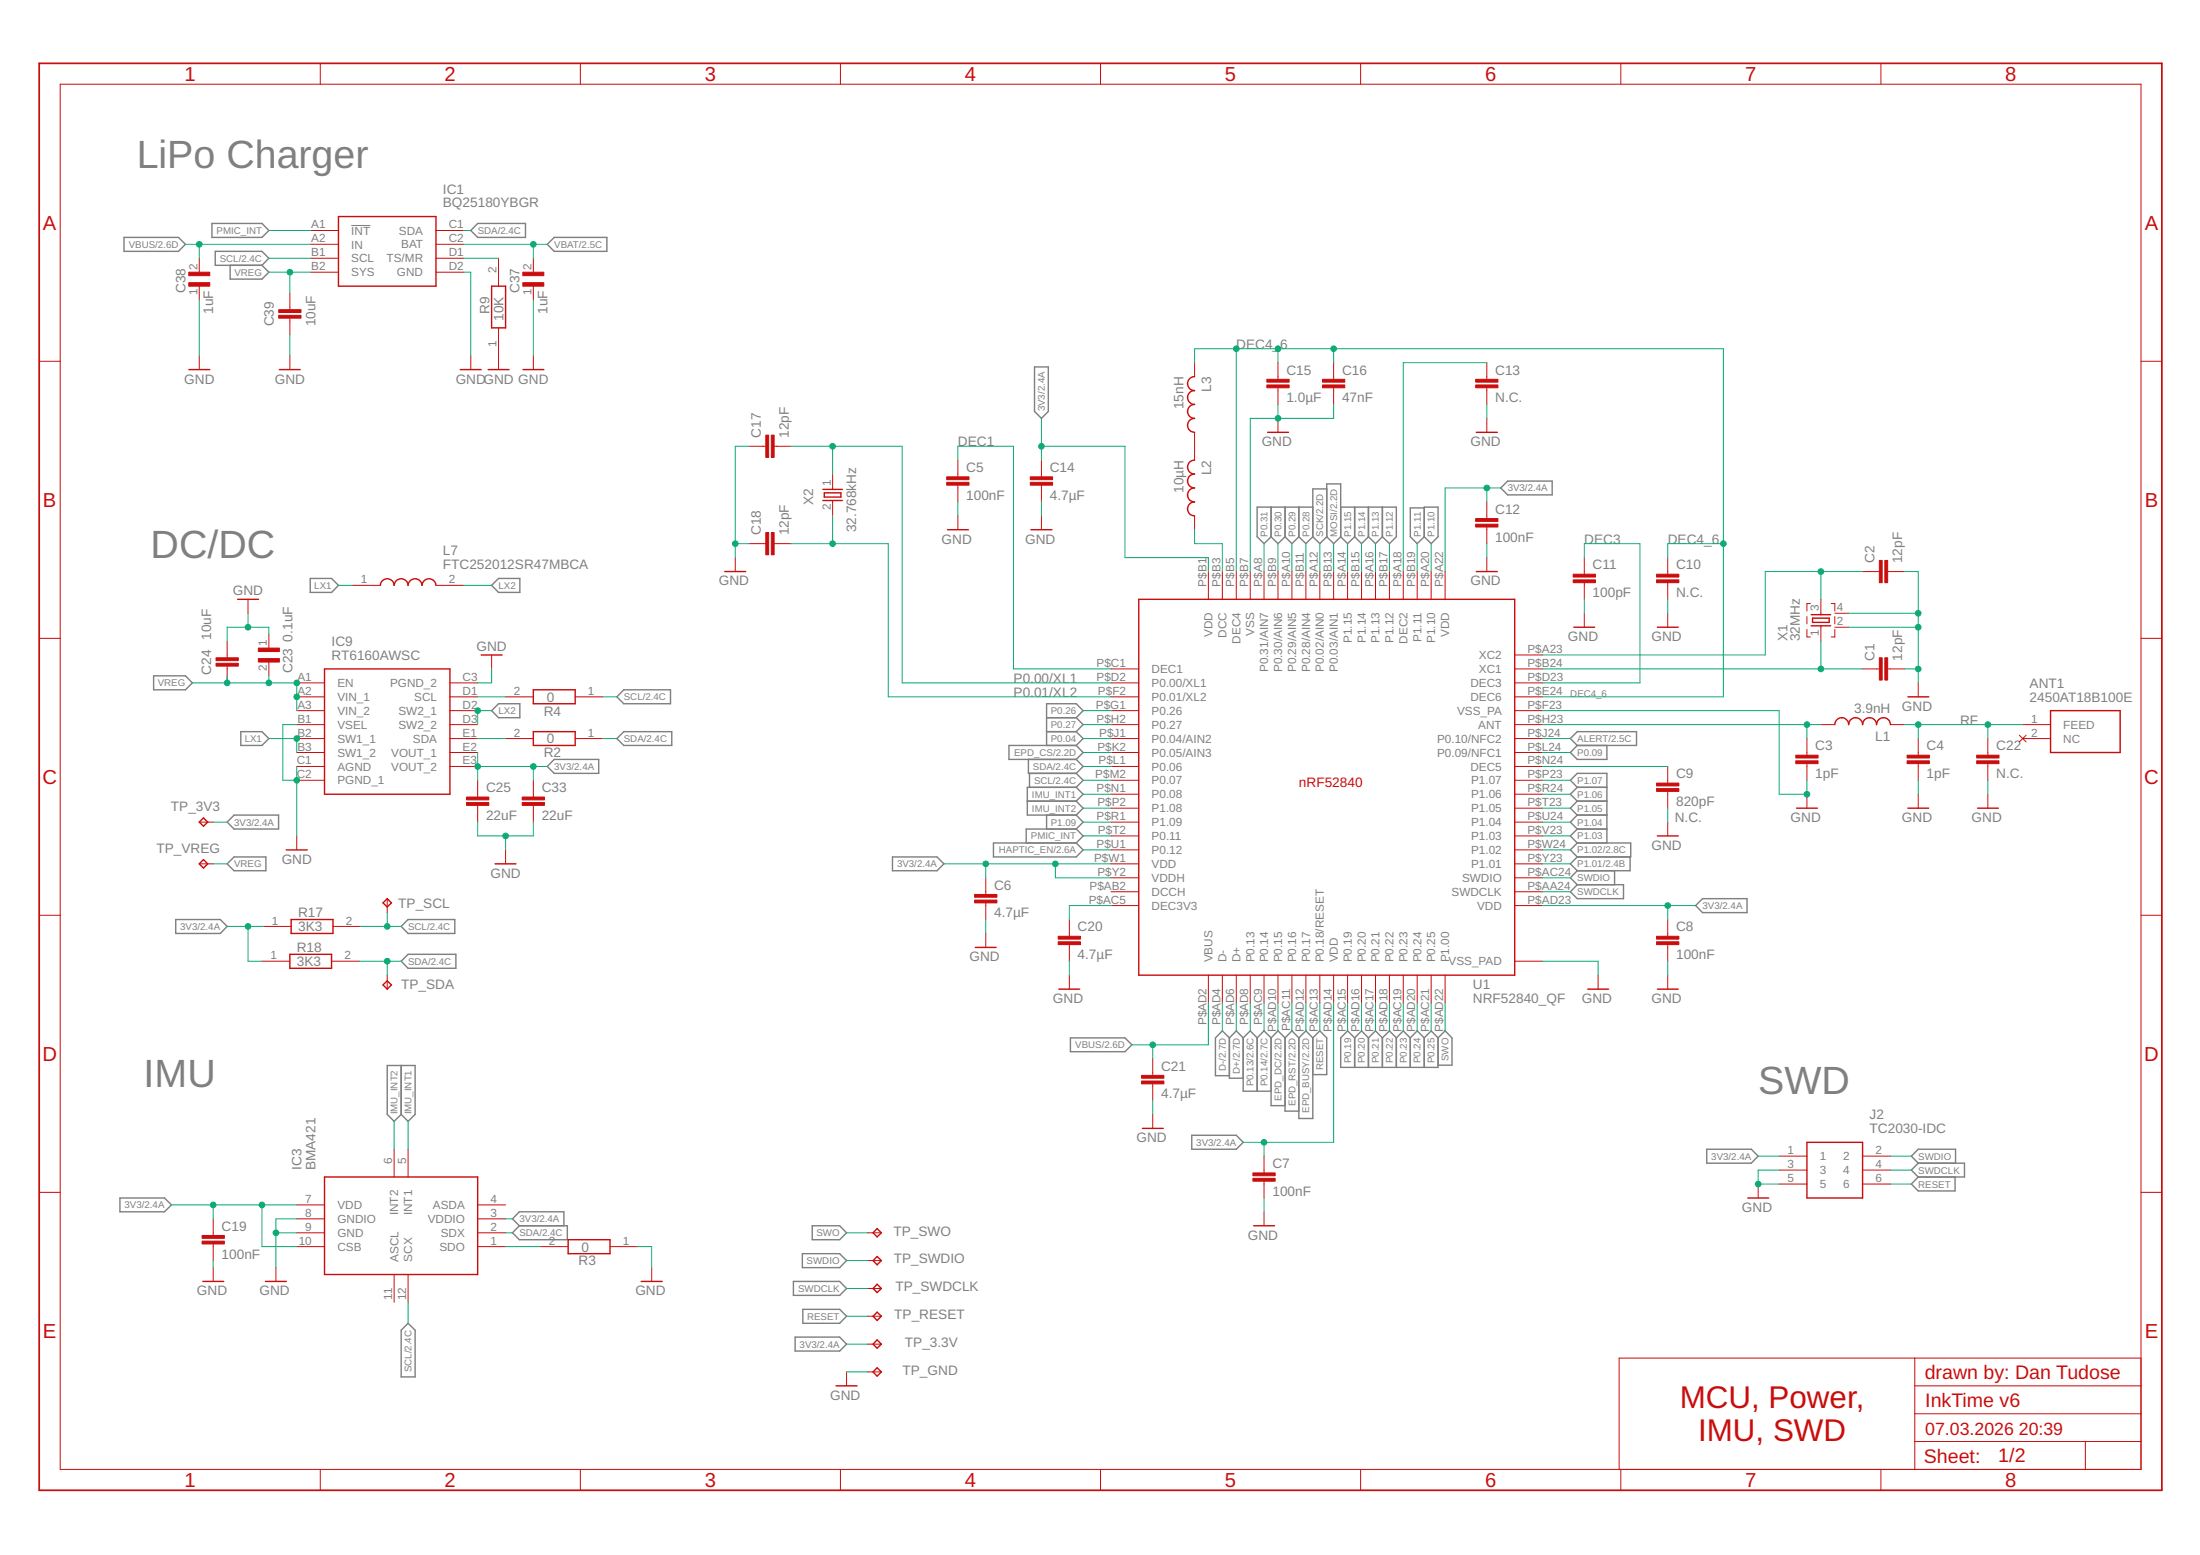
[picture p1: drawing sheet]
<svg xmlns="http://www.w3.org/2000/svg" width="297mm" height="210mm" viewBox="0 0 297 210" stroke-linecap="round" stroke-linejoin="round" font-family="sans-serif">
<path d="M47.4 30.4h2.6" fill="none" stroke="#808080" stroke-width=".14"/>
<g fill="none" stroke="#808080" stroke-width=".19">
<path d="M16.7 32h7.4l.9 1-.9 .9h-7.4zM28.6 30.2h6.8l.9 .9-.9 .9h-6.8zM29.1 33.9h6.3l.9 1-.9 .9h-6.3zM31.1 35.8v1.9h4.3l.9-1-.9-.9M64.5 30.2h6.5v1.8h-6.5l-.9-.9zM73.9 33l.9-1h7.1v1.9h-7.1zM139.7 49.5h1.8v6l-.9 1-.9-1zM41.9 78.1h2.9l.9 .9-.9 1h-2.9zM66.4 79l.9-.9h2.9v1.9h-2.9zM171.6 68.5v4M171.6 72.5l1 .9 .9-.9M173.5 68.5v4"/>
<path d="M173.5 72.5l.9 .9 1-.9M175.4 68.5v4M175.4 72.5l.9 .9 .9-.9M177.2 68.5h-7.5v4l1 .9 .9-.9M177.2 72.5l1 .9 .9-.9M179.1 66h-1.9v6.5M179.1 72.5v-7.2h1.9v7.2M179.1 72.5l1 .9 .9-.9M181 68.5h7.5v4l-.9 .9-1-.9M181 72.5l.9 .9 1-.9M182.9 68.5v4M182.9 72.5l.9 .9 1-.9"/>
<path d="M184.8 68.5v4M184.8 72.5l.9 .9 .9-.9M186.6 68.5v4M192.3 68.5h1.9v4l-1 .9-.9-.9zM192.3 68.6h-1.9v3.9l.9 .9 1-.9M202.6 65.9l1-1h6v1.9h-6zM20.7 91.2h4.3l1 1-1 .9h-4.3zM32.5 98.8h2.9l.9 .9-.9 .9h-2.9zM66.4 95.9l.9-.9h2.9v1.9h-2.9zM83.3 99.7l.9-.9h6.5v1.8h-6.5zM84.2 93.1h6.3v1.9h-6.3l-.9-.9zM141.3 96.9h4"/>
<path d="M141.3 98.8h4M145.3 96.9l.9-1-.9-.9h-4v5.6M145.3 96.9l.9 .9-.9 1M145.3 98.8l.9 .9-.9 .9M212 99.7l1-.9h8v1.8h-8zM30.7 116.6l.9-.9h4.3v1.8h-4.3zM31.6 110h6v1.9h-6l-.9-.9zM74.8 102.5h6v1.9h-6l-.9-.9zM120.5 115.7h6l.9 .9-.9 .9h-6zM134.1 113.8h11.2l.9 .9-.9 1h-11.2zM138.7 108.1h6.6M138.9 102.5v1.9h6.4"/>
<path d="M139 104.4v1.9M141.3 110v1.9M145.3 111.9h-6.7v1.9M145.3 106.3h-6.6v3.7h6.6M145.3 100.6h-9.1v1.9h9.1M145.3 100.6l.9 1-.9 .9M145.3 102.5l.9 1-.9 .9M145.3 110l.9 1-.9 .9M145.3 104.4l.9 .9-.9 1M145.3 111.9l.9 .9-.9 1M145.3 106.3l.9 .9-.9 .9M145.3 108.1l.9 1-.9 .9"/>
<path d="M213 119.4h6.2v1.9h-6.2l-1-.9zM213 117.5l-1 1 1 .9M213 115.7l-1 .9 1 .9M213 113.8h7.2v1.9h-7.2M213 113.8l-1 .9 1 1M213 111.9l-1 .9 1 1M213 111.9h4M213 100.6l-1 1 1 .9h4v-1.9M213 106.3l-1-1 1-.9h4v9.4M213 110l-1 1 1 .9M213 110h4M213 108.1l-1 1 1 .9"/>
<path d="M213 108.1h4M213 106.3l-1 .9 1 .9M213 106.3h4M218 117.5v1.9M220.1 115.7v1.8h-7.1M23.7 124.1h6l1 1-1 .9h-6zM54.2 125.1l.9-1h6.3v1.9h-6.3zM54.2 129.8l.9-1h6.5v1.9h-6.5zM229.9 121.3h6v1.9h-6l-1-1zM52.3 143.8h3.7v6.6l-.9 1-.9-1-1 1-.9-1zM54.2 143.8v6.6M144.5 140.1h7.4l.9 .9-.9 1h-7.4z"/>
<path d="M160.9 153.2h6l1 1-1 .9h-6zM166 140.1l.9-1 1 1M166 140.1v5.4h1.9M166 140.1l-1-1-.9 1v5.1h1.9M167.9 140.1v7.2h3.7M167.9 140.1l.9-1 .9 1M169.7 140.1v7.2M169.7 140.1l1-1 .9 1M171.6 140.1v9.1h1.9M171.6 140.1l1-1 .9 1M173.5 140.1v9.9h1.9M173.5 140.1l.9-1 1 1"/>
<path d="M175.4 140.1v10.9h1.8v-10.9M175.4 140.1l.9-1 .9 1M177.2 140.1l1-1 .9 1v5h-1.9M182.9 140.1l-1-1-.9 1v4h13.2v-4M182.9 140.1v4M182.9 140.1l.9-1 1 1M184.8 140.1l.9-1 .9 1M184.8 140.1v4M186.6 140.1l1-1 .9 1M186.6 140.1v4M188.5 140.1v4M188.5 140.1l1-1 .9 1"/>
<path d="M190.4 140.1v4M190.4 140.1l.9-1 1 1M192.3 140.1v4M192.3 140.1l.9-1 1 1M194.2 140.1l.9-1 .9 1v3.7h-1.8M230.4 155.1h6.1l.9 1-.9 .9h-6.1zM259 157l-.9 .9 .9 1M259 157h6.2v1.9h-6.2M259 157l-.9-.9 .9-1h5v1.9M259 158.9l-.9 .9 .9 1h5v-1.9M16.2 161.7h6l1 .9-1 1h-6zM55.1 178.6l.9 1v6.3h-1.8v-6.3z"/>
<path d="M70.1 165.5h6.5v1.8h-6.5l-.9-.9zM70.1 165.5l-.9-1 .9-.9h6v1.9M107.1 173h6.3l.9 .9-.9 1h-6.3zM108.3 169.2h5.1l.9 1-.9 .9h-5.1zM108.4 176.7h5l.9 1-.9 .9h-5zM109.7 165.5h3.7l.9 .9-.9 .9h-3.7zM107.4 180.5h6l.9 .9-.9 1h-6z"/>
</g>
<g fill="none" stroke="#c90d0c" stroke-width=".19">
<path d="M45.7 29.2h13.2v9.4h-13.2zM66.4 38.6h1.9v5.7h-1.9zM25.5 49.9h2.8M37.7 49.9h2.8M62.1 49.9h2.9M65.9 49.9h2.8M70.6 49.9h2.8M161.3 50.8a.94 .94 0 0 0-1 1 .94 .94 0 0 0 1 .9 .93 .93 0 0 0-1 1 .93 .93 0 0 0 1 .9 .94 .94 0 0 0-1 .9 .94 .94 0 0 0 1 1 .94 .94 0 0 0-1 .9 .94 .94 0 0 0 1 1M171.2 58.4h2.8M199.3 58.4h2.9M51.4 79a.93 .93 0 0 1 .9-.9 .93 .93 0 0 1 .9 .9 .94 .94 0 0 1 1-.9 .94 .94 0 0 1 .9 .9 .94 .94 0 0 1 .9-.9 .94 .94 0 0 1 1 .9 .94 .94 0 0 1 .9-.9 .94 .94 0 0 1 1 .9M97.9 77.2h2.8"/>
<path d="M111.1 67.6h2.6M111.1 66.1h2.6M111.3 66.5h2.2v.6h-2.2zM127.9 71.5h2.8M139.2 71.5h2.8M161.3 62.1a.94 .94 0 0 0-1 .9 .94 .94 0 0 0 1 1 .94 .94 0 0 0-1 .9 .94 .94 0 0 0 1 1 .94 .94 0 0 0-1 .9 .94 .94 0 0 0 1 1 .94 .94 0 0 0-1 .9 .94 .94 0 0 0 1 .9M199.3 77.2h2.9M32.1 80.9h2.8M43.8 90.3h16.9v16.9h-16.9zM65 88.4h2.8M72 98.8h5.7v1.8h-5.7zM72 93.1h5.7v1.9h-5.7z"/>
<path d="M153.8 80.9h50.7v50.7h-50.7zM212.5 84.7h2.8M223.8 84.7h2.8M244.5 83h2.7M244.5 84.5h2.7M244.7 83.4h2.3v.6h-2.3zM247.7 97.8a.93 .93 0 0 1 1-.9 .93 .93 0 0 1 .9 .9 .94 .94 0 0 1 .9-.9 .94 .94 0 0 1 1 .9 .94 .94 0 0 1 .9-.9 .94 .94 0 0 1 1 .9 .94 .94 0 0 1 .9-.9 .94 .94 0 0 1 .9 .9M257.6 94.1h2.8M276.9 95.9h9.4v5.7h-9.4zM27.5 116l.5 .6-.5 .6-.6-.6zM27.5 110.4l.5 .6-.5 .5-.6-.5zM38.7 114.7h2.8"/>
<path d="M66.8 116.6h2.9M223.8 112.8h2.8M242.6 109.1h2.8M257.6 109.1h2.8M267 109.1h2.8M39.1 128.8h5.7v1.9h-5.7zM39.3 124.1h5.7v1.9h-5.7zM51.7 121.9l.6-.6 .6 .6-.6 .5zM51.7 132.9l.6-.5 .6 .5-.6 .6zM131.7 127.9h2.8M143 133.5h2.8M214.4 133.5h2.8"/>
<path d="M223.8 133.5h2.8M43.8 158.9h20.7v13.1h-20.7zM154.2 152.3h2.9M244 154.2h7.5v7.5h-7.5zM27.4 173h2.8M35.8 173h2.9M76.7 167.3h5.7v1.9h-5.7zM86.6 173h2.8M118.4 165.8l.6 .6-.6 .6-.5-.6zM118.4 169.6l.6 .6-.6 .5-.5-.5zM118.4 173.4l.6 .5-.6 .6-.5-.6zM118.4 177.1l.6 .6-.6 .5-.5-.5z"/>
<path d="M169.3 165.5h2.8M236 161.7h2.8M112.9 187.1h2.8M118.4 180.9l.6 .5-.6 .6-.5-.6zM118.4 184.6l.6 .6-.6 .6-.5-.6z"/>
</g>
<g fill="none" stroke="#c90d0c" stroke-width=".14">
<path d="M8.1 11.4h281v187h-281zM43.2 8.6v2.8M78.4 8.6v2.8M113.5 8.6v2.8M148.6 8.6v2.8M183.7 8.6v2.8M218.8 8.6v2.8M254 8.6v2.8M26.9 34.9v1.8M26.9 38.6v1.9M39.1 39.6v2.2M42 31.1h3.7"/>
<path d="M42 33h3.7M42 34.9h3.7M42 36.7h3.7M58.9 31.1h3.7M58.9 33h3.7M58.9 34.9h3.7M58.9 36.7h3.7M67.3 34.9v3.7M72 34.9v1.8M72 38.6v1.9M5.3 48.8h2.8M26.9 48v1.9"/>
<path d="M39.1 42.9v2.3M39.1 48v1.9M63.6 48v1.9M67.3 44.3v5.6M72 48v1.9M161.3 49v1.8M161.3 58.4v3.7M172.6 49v2.2M172.6 52.3v2.3M172.6 56.5v1.9M180.1 49v2.2M180.1 52.3v2.3"/>
<path d="M200.7 49v2.2M200.7 52.3v2.3M200.7 56.5v1.9M289.1 48.8h2.8M47.6 79h3.8M58.9 79h3.7M99.3 75.3v1.9M101.1 60.2h2.3M101.1 73.4h2.3M104.5 60.2h2.3M104.5 73.4h2.3M112.4 64v2.1"/>
<path d="M112.4 67.6v2M129.3 62.1v2.3M129.3 65.5v2.3M129.3 69.6v1.9M140.6 62.1v2.3M140.6 65.5v2.3M140.6 69.6v1.9M161.3 69.6v1.9M163.2 77.2v3.7M165 77.2v3.7M166.9 77.2v3.7M168.8 77.2v3.7"/>
<path d="M170.7 77.2v3.7M172.6 77.2v3.7M174.4 77.2v3.7M176.3 77.2v3.7M178.2 77.2v3.7M180.1 77.2v3.7M181.9 77.2v3.7M183.8 77.2v3.7M185.7 77.2v3.7M187.6 77.2v3.7M189.5 77.2v3.7M191.3 77.2v3.7"/>
<path d="M193.2 77.2v3.7M195.1 77.2v3.7M200.7 67.8v2.2M200.7 71.1v2.3M200.7 75.3v1.9M213.9 75.3v2.2M213.9 78.7v2.2M225.2 75.3v2.2M225.2 78.7v2.2M251.5 77.2h2.2M254.9 77.2h2.2M5.3 86.2h2.8"/>
<path d="M30.7 86.6v2.2M30.7 89.9v2.3M33.5 80.9v1.9M36.3 85.6v1.9M36.3 89.4v1.8M40.1 97.8h3.7M40.1 92.2h3.7M40.1 94.1h3.7M40.1 95.9h3.7M40.1 99.7h3.7M60.7 97.8h3.8M60.7 92.2h3.8"/>
<path d="M60.7 94.1h3.8M60.7 95.9h3.8M60.7 99.7h3.8M66.4 88.4v1.9M68.3 94.1h3.7M68.3 99.7h3.7M77.7 94.1h3.7M77.7 99.7h3.7M150 97.8h3.8M150 90.3h3.8M150 92.2h3.8M150 94.1h3.8"/>
<path d="M150 95.9h3.8M150 99.7h3.8M204.5 97.8h3.8M204.5 90.3h3.8M204.5 92.2h3.8M204.5 94.1h3.8M204.5 95.9h3.8M204.5 99.7h3.8M204.5 88.4h3.8M213.9 82.8v1.9M225.2 82.8v1.9M244 83.2v1"/>
<path d="M244 85v1h.4M244 99.7v2.3M244.4 81.5h-.4v1M245.9 80.9v2.1M245.9 84.5v2.1M245.9 97.8h1.8M247.2 81.5h.5v1M247.7 85v1h-.5M247.7 83.2v1M247.7 82.8h1.9M247.7 84.7h1.9M251.5 90.3h2.2"/>
<path d="M254.9 90.3h2.2M255.2 97.8h1.9M259 92.2v1.9M259 99.7v2.3M268.4 99.7v2.3M272.6 99.3l1 .8M273.1 97.8h3.8M273.1 99.7h3.8M273.6 99.3l-1 .8M289.1 86.2h2.8M26.9 111h1.9M26.9 116.6h1.9"/>
<path d="M40.1 101.6h3.7M40.1 103.5h3.7M40.1 105.3h3.7M40.1 112.8v1.9M60.7 101.6h3.8M60.7 103.5h3.8M64.5 105.3v2.3M64.5 108.7v2.3M68.3 114.7v1.9M72 105.3v2.3M72 108.7v2.3M133.1 118.5v2.2"/>
<path d="M150 101.6h3.8M150 103.5h3.8M150 105.3h3.8M150 107.2h3.8M150 109.1h3.8M150 111h3.8M150 116.6h3.8M150 112.8h3.8M150 114.7h3.8M150 118.5h3.8M204.5 101.6h3.8M204.5 103.5h3.8"/>
<path d="M204.5 105.3h3.8M204.5 107.2h3.8M204.5 109.1h3.8M204.5 111h3.8M204.5 116.6h3.8M204.5 112.8h3.8M204.5 114.7h3.8M204.5 118.5h3.8M225.2 103.5v2.2M225.2 106.8v2.3M225.2 111v1.8M244 103.1v2.2"/>
<path d="M244 107.2v1.9M259 103.1v2.2M259 107.2v1.9M268.4 103.1v2.2M268.4 107.2v1.9M5.3 123.5h2.8M35.4 129.8h3.7M35.6 125.1h3.7M44.8 129.8h3.7M45 125.1h3.7M52.3 121.3v1.9M52.3 131.6v1.9"/>
<path d="M133.1 121.9v2.2M133.1 126v1.9M144.4 124.1v2.3M144.4 127.5v2.3M144.4 131.6v1.9M150 120.4h3.8M150 122.2h3.8M163.2 131.6v3.8M165 131.6v3.8M166.9 131.6v3.8M168.8 131.6v3.8M170.7 131.6v3.8"/>
<path d="M172.6 131.6v3.8M174.4 131.6v3.8M176.3 131.6v3.8M178.2 131.6v3.8M180.1 131.6v3.8M181.9 131.6v3.8M183.8 131.6v3.8M185.7 131.6v3.8M187.6 131.6v3.8M189.5 131.6v3.8M191.3 131.6v3.8M193.2 131.6v3.8"/>
<path d="M195.1 131.6v3.8M204.5 120.4h3.8M204.5 122.2h3.8M204.5 129.8h3.8M215.8 131.6v1.9M225.2 124.1v2.3M225.2 127.5v2.3M225.2 131.6v1.9M289.1 123.5h2.8M53.2 155.1v3.8M55.1 155.1v3.8M155.6 142.9v2.3"/>
<path d="M155.6 146.3v2.2M155.6 150.4v1.9M170.7 156.1v2.2M170.7 159.4v2.3M237.4 159.8v1.9M240.2 156.1h3.8M240.2 157.9h3.8M240.2 159.8h3.8M251.5 156.1h3.7M251.5 157.9h3.7M251.5 159.8h3.7M5.3 161h2.8"/>
<path d="M28.8 164.5v2.3M28.8 167.9v2.3M28.8 171.1v1.9M37.3 171.1v1.9M40.1 168.3h3.7M40.1 166.4h3.7M40.1 164.5h3.7M40.1 162.6h3.7M53.2 172v3.8M55.1 172v3.8M64.5 168.3h3.8M64.5 166.4h3.8"/>
<path d="M64.5 164.5h3.8M64.5 162.6h3.8M73 168.3h3.7M82.4 168.3h3.7M88 171.1v1.9M117.1 166.4h1.9M117.1 170.2h1.9M117.1 173.9h1.9M117.1 177.7h1.9M170.7 163.6v1.9M289.1 161h2.8M43.2 198.4v2.8"/>
<path d="M78.4 198.4v2.8M113.5 198.4v2.8M114.3 185.2v1.9M117.1 181.4h1.9M117.1 185.2h1.9M148.6 198.4v2.8M183.7 198.4v2.8M218.8 198.4v2.8M254 198.4v2.8M258.5 194.6h30.6M258.5 183.3v15.1M258.5 190.8h30.6"/>
<path d="M258.5 187.1h30.6M281.6 194.6v3.8M289.1 183.3h-70.5v15.1"/>
</g>
<g fill="#c90d0c" stroke="#c90d0c" stroke-width=".14">
<path d="M254.5 75.6h.4v3.1h-.4z"/>
<path d="M253.7 75.6h.4v3.1h-.4z"/>
<path d="M254.5 88.8h.4v3h-.4z"/>
<path d="M253.7 88.8h.4v3h-.4z"/>
<path d="M242.5 102.7h3v.4h-3z"/>
<path d="M242.5 101.9h3v.4h-3z"/>
<path d="M127.8 65.1h3v.4h-3z"/>
<path d="M127.8 64.4h3v.3h-3z"/>
<path d="M169.2 159.1h3v.3h-3z"/>
<path d="M169.2 158.3h3v.4h-3z"/>
<path d="M223.7 127.1h3v.4h-3z"/>
<path d="M223.7 126.4h3v.4h-3z"/>
<path d="M223.7 78.3h3v.4h-3z"/>
<path d="M223.7 77.5h3v.4h-3z"/>
<path d="M212.4 78.3h3v.4h-3z"/>
<path d="M212.4 77.5h3v.4h-3z"/>
<path d="M139.1 65.1h3v.4h-3z"/>
<path d="M139.1 64.4h3v.3h-3z"/>
<path d="M171 52h3.1v.3h-3.1z"/>
<path d="M171 51.2h3.1v.4h-3.1z"/>
<path d="M104.1 58.7h.4v3h-.4z"/>
<path d="M103.4 58.7h.4v3h-.4z"/>
<path d="M104.1 71.9h.4v3h-.4z"/>
<path d="M103.4 71.9h.4v3h-.4z"/>
<path d="M223.7 106.4h3v.4h-3z"/>
<path d="M223.7 105.7h3v.4h-3z"/>
<path d="M257.5 102.7h3v.4h-3z"/>
<path d="M257.5 101.9h3v.4h-3z"/>
<path d="M266.9 102.7h3v.4h-3z"/>
<path d="M266.9 101.9h3v.4h-3z"/>
<path d="M199.2 70.8h3v.3h-3z"/>
<path d="M199.2 70h3v.4h-3z"/>
<path d="M199.2 52h3v.3h-3z"/>
<path d="M199.2 51.2h3v.4h-3z"/>
<path d="M131.6 121.5h3v.4h-3z"/>
<path d="M131.6 120.7h3v.4h-3z"/>
<path d="M142.9 127.1h3v.4h-3z"/>
<path d="M142.9 126.4h3v.4h-3z"/>
<path d="M178.6 52h3v.3h-3z"/>
<path d="M178.6 51.2h3v.4h-3z"/>
<path d="M154.1 145.9h3v.4h-3z"/>
<path d="M154.1 145.2h3v.3h-3z"/>
<path d="M34.9 87.5h2.8v.4h-2.8z"/>
<path d="M34.9 88.9h2.8v.5h-2.8z"/>
<path d="M29.2 89.5h3v.4h-3z"/>
<path d="M29.2 88.8h3v.4h-3z"/>
<path d="M63 108.3h3v.4h-3z"/>
<path d="M63 107.6h3v.4h-3z"/>
<path d="M70.5 108.3h3v.4h-3z"/>
<path d="M70.5 107.6h3v.4h-3z"/>
<path d="M25.5 38.2h2.8v.4h-2.8z"/>
<path d="M25.5 36.7h2.8v.5h-2.8z"/>
<path d="M37.6 42.6h3v.3h-3z"/>
<path d="M37.6 41.8h3v.4h-3z"/>
<path d="M70.6 38.2h2.8v.4h-2.8z"/>
<path d="M70.6 36.7h2.8v.5h-2.8z"/>
<path d="M27.3 167.5h3v.4h-3z"/>
<path d="M27.3 166.8h3v.4h-3z"/>
</g>
<path d="M5.3 8.6h286.6v192.6h-286.6z" fill="none" stroke="#c90d0c" stroke-width=".23"/>
<g fill="none" stroke="#0dab76" stroke-width=".14">
<path d="M25 33h17M26.9 33v1.9M36.3 36.7h5.7M36.3 31.1h5.7M36.3 34.9h5.7M39.1 36.7v2.9M62.6 36.7h1v11.3M62.6 33h11.3M62.6 31.1h1M62.6 34.9h4.7M72 33v1.9M26.9 40.5v7.5"/>
<path d="M39.1 45.2v2.8M72 40.5v7.5M140.6 56.5v5.6M161.3 49v-1.9h71.4v47h-24.4M166.9 47.1v30.1M172.6 47.1v1.9M172.6 54.6v1.9M180.1 54.6v1.9h-11.3v20.7M180.1 47.1v1.9M200.7 54.6v1.9M200.7 49h-11.2v28.2M45.7 79h1.9"/>
<path d="M62.6 79h3.8M99.3 73.4h1.8M101.1 60.2h-1.8v15.1M106.8 60.2h15v32h28.2M106.8 73.4h13.1v20.7h30.1M112.4 60.2v3.8M112.4 69.6v3.8M129.3 62.1v-1.9h7.5v30.1h13.2M129.3 67.8v1.8M140.6 67.8v1.8M140.6 60.2h11.3v15.1h11.3v1.9M161.3 71.5v1.9h3.7v3.8"/>
<path d="M170.7 73.4v3.8M172.6 73.4v3.8M174.4 73.4v3.8M176.3 73.4v3.8M178.2 73.4v3.8M180.1 73.4v3.8M181.9 73.4v3.8M183.8 73.4v3.8M185.7 73.4v3.8M187.6 73.4v3.8M191.3 73.4v3.8M193.2 73.4v3.8"/>
<path d="M200.7 65.9v1.9M200.7 73.4v1.9M202.6 65.9h-7.5v11.3M213.9 75.3v-1.9h7.5v18.8h-13.1M232.7 73.4h-7.5v1.9M245.9 77.2v3.7M251.5 77.2h-13.2v11.2h-30M257.1 77.2h1.9v15M26 92.2h14.1v3.7M30.7 91.2v1M33.5 82.8v1.9M36.3 85.6v-.9h-5.6v1.9"/>
<path d="M36.3 99.7h3.8v1.9M36.3 91.2v1M40.1 97.8h-1.9v7.5h1.9M64.5 94.1h3.8M64.5 99.7h3.8M66.4 95.9h-1.9v1.9M66.4 90.3v1.9h-1.9M81.4 94.1h1.9M81.4 99.7h1.9M146.2 95.9h3.8M146.2 97.8h3.8M146.2 99.7h3.8"/>
<path d="M208.3 90.3h43.2M208.3 95.9h31.9v11.3h3.8v-1.9M208.3 97.8h37.6M208.3 99.7h3.7M213.9 80.9v1.9M225.2 80.9v1.9M244 97.8v1.9M245.9 86.6v3.7M249.6 82.8h9.4M249.6 84.7h9.4M257.1 90.3h1.9M257.1 97.8h16"/>
<path d="M259 97.8v1.9M268.4 97.8v1.9M28.8 116.6h1.9M28.8 111h1.9M40.1 103.5v9.3M64.5 101.6v3.7M64.5 111v1.8h7.5v-1.8M64.5 103.5h9.4M68.3 112.8v1.9M72 103.5v1.8M127.4 116.6h22.6M133.1 116.6v1.9"/>
<path d="M142.5 116.6v1.9h7.5M146.2 107.2h3.8M146.2 112.8h3.8M146.2 105.3h3.8M146.2 103.5h3.8M146.2 114.7h3.8M146.2 111h3.8M146.2 109.1h3.8M146.2 101.6h3.8M208.3 107.2h3.7M208.3 112.8h3.7M208.3 105.3h3.7"/>
<path d="M208.3 118.5h3.7M208.3 103.5h16.9M208.3 116.6h3.7M208.3 114.7h3.7M208.3 111h3.7M208.3 109.1h3.7M208.3 101.6h3.7M225.2 109.1v1.9M259 105.3v1.9M268.4 105.3v1.9M30.7 125.1h4.9M33.5 125.1v4.7h1.9"/>
<path d="M48.5 129.8h5.7M48.7 125.1h5.5M52.3 123.2v1.9M52.3 129.8v1.8M133.1 124.1v1.9M144.4 129.8v1.8M150 122.2h-5.6v1.9M163.2 135.4v5.6h-10.4M165 135.4v3.7M166.9 135.4v3.7M168.8 135.4v3.7M170.7 135.4v3.7"/>
<path d="M172.6 135.4v3.7M174.4 135.4v3.7M176.3 135.4v3.7M178.2 135.4v3.7M180.1 135.4v18.8h-12.2M181.9 135.4v3.7M183.8 135.4v3.7M185.7 135.4v3.7M187.6 135.4v3.7M189.5 135.4v3.7M191.3 135.4v3.7M193.2 135.4v3.7"/>
<path d="M195.1 135.4v3.7M208.3 129.8h7.5v1.8M208.3 120.4h3.7M208.3 122.2h20.6M225.2 122.2v1.9M225.2 129.8v1.8M53.2 151.4v3.7M55.1 151.4v3.7M155.6 141v1.9M155.6 148.5v1.9M170.7 154.2v1.9M237.4 156.1h2.8"/>
<path d="M240.2 157.9h-2.8v1.9h2.8M255.2 159.8h2.9M255.2 157.9h2.9M255.2 156.1h2.9M23.2 162.6h16.9M28.8 162.6v1.9M28.8 170.2v.9M35.4 162.6v5.7h4.7M37.3 166.4h2.8M40.1 164.5h-2.8v6.6M55.1 175.8v2.8M68.3 164.5h.9"/>
<path d="M68.3 166.4h.9M68.3 168.3h4.7M86.1 168.3h1.9v2.8M114.3 166.4h2.8M114.3 173.9h2.8M114.3 170.2h2.8M114.3 177.7h2.8M170.7 161.7v1.9M114.3 185.2h2.8M114.3 181.4h2.8"/>
</g>
<g fill="#0dab76" stroke="#0dab76" stroke-width=".14">
<circle cx="172.6" cy="56.5" r=".38"/>
<circle cx="259" cy="90.3" r=".38"/>
<circle cx="259" cy="82.8" r=".38"/>
<circle cx="259" cy="84.7" r=".38"/>
<circle cx="244" cy="107.2" r=".38"/>
<circle cx="99.3" cy="73.4" r=".38"/>
<circle cx="68.3" cy="112.8" r=".38"/>
<circle cx="40.1" cy="105.3" r=".38"/>
<circle cx="37.3" cy="166.4" r=".38"/>
<circle cx="33.5" cy="84.7" r=".38"/>
<circle cx="237.4" cy="159.8" r=".38"/>
<circle cx="166.9" cy="47.1" r=".38"/>
<circle cx="232.7" cy="73.4" r=".38"/>
<circle cx="172.6" cy="47.1" r=".38"/>
<circle cx="180.1" cy="47.1" r=".38"/>
<circle cx="244" cy="97.8" r=".38"/>
<circle cx="245.9" cy="77.2" r=".38"/>
<circle cx="245.9" cy="90.3" r=".38"/>
<circle cx="112.4" cy="60.2" r=".38"/>
<circle cx="112.4" cy="73.4" r=".38"/>
<circle cx="259" cy="97.8" r=".38"/>
<circle cx="268.4" cy="97.8" r=".38"/>
<circle cx="155.6" cy="141" r=".38"/>
<circle cx="26.9" cy="33" r=".38"/>
<circle cx="64.5" cy="103.5" r=".38"/>
<circle cx="72" cy="103.5" r=".38"/>
<circle cx="33.5" cy="125.1" r=".38"/>
<circle cx="140.6" cy="60.2" r=".38"/>
<circle cx="200.7" cy="65.9" r=".38"/>
<circle cx="225.2" cy="122.2" r=".38"/>
<circle cx="170.7" cy="154.2" r=".38"/>
<circle cx="133.1" cy="116.6" r=".38"/>
<circle cx="142.5" cy="116.6" r=".38"/>
<circle cx="35.4" cy="162.6" r=".38"/>
<circle cx="28.8" cy="162.6" r=".38"/>
<circle cx="40.1" cy="92.2" r=".38"/>
<circle cx="40.1" cy="94.1" r=".38"/>
<circle cx="30.7" cy="92.2" r=".38"/>
<circle cx="36.3" cy="92.2" r=".38"/>
<circle cx="39.1" cy="36.7" r=".38"/>
<circle cx="72" cy="33" r=".38"/>
<circle cx="64.5" cy="95.9" r=".38"/>
<circle cx="40.1" cy="99.7" r=".38"/>
<circle cx="52.3" cy="129.8" r=".38"/>
<circle cx="52.3" cy="125.1" r=".38"/>
</g>
<g font-size="5.3" fill="#808080">
<text x="18.5" y="22.6">LiPo Charger</text>
<text x="20.3" y="75.3">DC/DC</text>
<text x="19.4" y="146.7">IMU</text>
<text x="237.4" y="147.6">SWD</text>
</g>
<g font-size="4.2" fill="#c90d0c">
<text x="226.8" y="190.1">MCU, Power,</text>
<text x="229.3" y="194.6">IMU, SWD</text>
</g>
<g font-size="2.7" fill="#c90d0c">
<text x="24.9" y="10.9">1</text>
<text x="60" y="10.9">2</text>
<text x="95.2" y="10.9">3</text>
<text x="130.3" y="10.9">4</text>
<text x="165.4" y="10.9">5</text>
<text x="200.5" y="10.9">6</text>
<text x="235.6" y="10.9">7</text>
<text x="270.8" y="10.9">8</text>
<text x="5.8" y="31">A</text>
<text x="289.6" y="31">A</text>
<text x="5.8" y="68.4">B</text>
<text x="289.6" y="68.4">B</text>
<text x="5.7" y="105.8">C</text>
<text x="289.5" y="105.8">C</text>
<text x="5.7" y="143.2">D</text>
<text x="289.5" y="143.2">D</text>
<text x="5.8" y="180.6">E</text>
<text x="289.6" y="180.6">E</text>
<text x="24.9" y="200.7">1</text>
<text x="60" y="200.7">2</text>
<text x="95.2" y="200.7">3</text>
<text x="130.3" y="200.7">4</text>
<text x="165.4" y="200.7">5</text>
<text x="200.5" y="200.7">6</text>
<text x="235.6" y="200.7">7</text>
<text x="270.8" y="200.7">8</text>
</g>
<g font-size="2.6" fill="#c90d0c">
<text x="259.9" y="186.1">drawn by: Dan Tudose</text>
<text x="259.9" y="189.9">InkTime v6</text>
<text x="259.8" y="197.5">Sheet:</text>
<text x="269.8" y="197.4">1/2</text>
</g>
<g font-size="2.4" fill="#c90d0c">
<text x="259.9" y="193.7">07.03.2026</text>
<text x="272.6" y="193.7">20:39</text>
</g>
<g font-size="1.9" fill="#808080">
<text x="28.8" y="42.4" transform="rotate(-90 28.8 42.4)">1uF</text>
<text x="73.9" y="42.4" transform="rotate(-90 73.9 42.4)">1uF</text>
<text x="39.5" y="86.6" transform="rotate(-90 39.5 86.6)">0.1uF</text>
</g>
<g font-size="1.8" fill="#808080">
<text x="59.8" y="28">BQ25180YBGR</text>
<text x="59.8" y="26.1">IC1</text>
<text x="25" y="39.6" transform="rotate(-90 25 39.6)">C38</text>
<text x="70.1" y="39.6" transform="rotate(-90 70.1 39.6)">C37</text>
<text x="37" y="44.1" transform="rotate(-90 37 44.1)">C39</text>
<text x="42.6" y="44.1" transform="rotate(-90 42.6 44.1)">10uF</text>
<text x="66.1" y="42.4" transform="rotate(-90 66.1 42.4)">R9</text>
<text x="68" y="43.3" transform="rotate(-90 68 43.3)">10K</text>
<text x="166.9" y="47.1">DEC4_6</text>
<text x="24.9" y="51.8">GND</text>
<text x="37.1" y="51.8">GND</text>
<text x="61.5" y="51.8">GNDGND GND</text>
<text x="163.5" y="52.9" transform="rotate(-90 163.5 52.9)">L3</text>
<text x="173.7" y="50.6">C15</text>
<text x="181.2" y="50.6">C16</text>
<text x="201.9" y="50.6">C13</text>
<text x="102.7" y="59.1" transform="rotate(-90 102.7 59.1)">C17</text>
<text x="106.5" y="59.1" transform="rotate(-90 106.5 59.1)">12pF</text>
<text x="159.8" y="55.2" transform="rotate(-90 159.8 55.2)">15nH</text>
<text x="173.7" y="54.3">1.0µF</text>
<text x="181.2" y="54.3">47nF</text>
<text x="201.9" y="54.3">N.C.</text>
<text x="129.3" y="60.2">DEC1</text>
<text x="130.5" y="63.7">C5</text>
<text x="141.7" y="63.7">C14</text>
<text x="163.5" y="64.2" transform="rotate(-90 163.5 64.2)">L2</text>
<text x="170.4" y="60.2">GND</text>
<text x="198.5" y="60.2">GND</text>
<text x="109.8" y="68.1" transform="rotate(-90 109.8 68.1)">X2</text>
<text x="115.6" y="71.9" transform="rotate(-90 115.6 71.9)">32.768kHz</text>
<text x="130.5" y="67.5">100nF</text>
<text x="141.7" y="67.5">4.7µF</text>
<text x="159.8" y="66.6" transform="rotate(-90 159.8 66.6)">10µH</text>
<text x="201.9" y="69.3">C12</text>
<text x="59.8" y="76.9">FTC252012SR47MBCA</text>
<text x="59.8" y="75">L7</text>
<text x="102.7" y="72.3" transform="rotate(-90 102.7 72.3)">C18</text>
<text x="106.5" y="72.3" transform="rotate(-90 106.5 72.3)">12pF</text>
<text x="127.1" y="73.4">GND</text>
<text x="138.4" y="73.4">GND</text>
<text x="201.9" y="73.1">100nF</text>
<text x="213.9" y="73.4">DEC3</text>
<text x="215" y="76.9">C11</text>
<text x="225.2" y="73.4">DEC4_6</text>
<text x="226.3" y="76.9">C10</text>
<text x="253.1" y="76" transform="rotate(-90 253.1 76)">C2</text>
<text x="256.8" y="76" transform="rotate(-90 256.8 76)">12pF</text>
<text x="31.4" y="80.3">GND</text>
<text x="97.1" y="79">GND</text>
<text x="198.5" y="79">GND</text>
<text x="215" y="80.6">100pF</text>
<text x="226.3" y="80.6">N.C.</text>
<text x="28.5" y="86.4" transform="rotate(-90 28.5 86.4)">10uF</text>
<text x="44.8" y="89.1">RT6160AWSC</text>
<text x="44.8" y="87.2">IC9</text>
<text x="64.3" y="87.9">GND</text>
<text x="211.7" y="86.5">GND</text>
<text x="223" y="86.5">GND</text>
<text x="241.3" y="86.5" transform="rotate(-90 241.3 86.5)">X1</text>
<text x="243" y="86.5" transform="rotate(-90 243 86.5)">32MHz</text>
<text x="253.1" y="89.2" transform="rotate(-90 253.1 89.2)">C1</text>
<text x="256.8" y="89.2" transform="rotate(-90 256.8 89.2)">12pF</text>
<text x="28.5" y="91.1" transform="rotate(-90 28.5 91.1)">C24</text>
<text x="39.5" y="90.9" transform="rotate(-90 39.5 90.9)">C23</text>
<text x="73.8" y="94.7">0</text>
<text x="136.9" y="92.2">P0.00/XL1</text>
<text x="136.9" y="94.1">P0.01/XL2</text>
<text x="256.8" y="95.9">GND</text>
<text x="274" y="94.7">2450AT18B100E</text>
<text x="274" y="92.8">ANT1</text>
<text x="73.4" y="96.6">R4</text>
<text x="73.8" y="100.4">0</text>
<text x="245.1" y="101.3">C3</text>
<text x="250.3" y="96.3">3.9nH</text>
<text x="253.2" y="100.1">L1</text>
<text x="260.1" y="101.3">C4</text>
<text x="264.6" y="97.8">RF</text>
<text x="269.5" y="101.3">C22</text>
<text x="65.6" y="106.9">C25</text>
<text x="73.1" y="106.9">C33</text>
<text x="73.4" y="102.2">R2</text>
<text x="226.3" y="105.1">C9</text>
<text x="245.1" y="105.1">1pF</text>
<text x="260.1" y="105.1">1pF</text>
<text x="269.5" y="105.1">N.C.</text>
<text x="23.1" y="109.5">TP_3V3</text>
<text x="65.6" y="110.7">22uF</text>
<text x="73.1" y="110.7">22uF</text>
<text x="226.1" y="111">N.C.</text>
<text x="226.3" y="108.8">820pF</text>
<text x="241.8" y="111">GND</text>
<text x="256.8" y="111">GND</text>
<text x="266.2" y="111">GND</text>
<text x="21.1" y="115.1">TP_VREG</text>
<text x="38" y="116.6">GND</text>
<text x="66.2" y="118.5">GND</text>
<text x="223" y="114.7">GND</text>
<text x="40.3" y="125.7">3K3</text>
<text x="40.3" y="123.8">R17</text>
<text x="53.8" y="122.6">TP_SCL</text>
<text x="134.2" y="123.8">4.7µF</text>
<text x="134.2" y="120.1">C6</text>
<text x="145.5" y="125.7">C20</text>
<text x="226.3" y="125.7">C8</text>
<text x="40.1" y="130.4">3K3</text>
<text x="40.1" y="128.5">R18</text>
<text x="130.9" y="129.8">GND</text>
<text x="145.5" y="129.5">4.7µF</text>
<text x="226.3" y="129.5">100nF</text>
<text x="54.2" y="133.5">TP_SDA</text>
<text x="142.2" y="135.4">GND</text>
<text x="198.9" y="135.4">NRF52840_QF</text>
<text x="198.9" y="133.5">U1</text>
<text x="213.6" y="135.4">GND</text>
<text x="223" y="135.4">GND</text>
<text x="156.8" y="148.3">4.7µF</text>
<text x="156.8" y="144.5">C21</text>
<text x="153.4" y="154.2">GND</text>
<text x="252.4" y="153">TC2030-IDC</text>
<text x="252.4" y="151.1">J2</text>
<text x="40.7" y="157.9" transform="rotate(-90 40.7 157.9)">IC3</text>
<text x="42.6" y="157.9" transform="rotate(-90 42.6 157.9)">BMA421</text>
<text x="171.8" y="161.4">100nF</text>
<text x="171.8" y="157.7">C7</text>
<text x="29.9" y="166.1">C19</text>
<text x="120.6" y="166.8">TP_SWO</text>
<text x="168.5" y="167.3">GND</text>
<text x="235.2" y="163.6">GND</text>
<text x="29.9" y="169.9">100nF</text>
<text x="78.1" y="170.8">R3</text>
<text x="78.5" y="168.9">0</text>
<text x="120.7" y="170.5">TP_SWDIO</text>
<text x="26.6" y="174.9">GND</text>
<text x="35" y="174.9">GND</text>
<text x="85.8" y="174.9">GND</text>
<text x="120.7" y="178.1">TP_RESET</text>
<text x="120.9" y="174.3">TP_SWDCLK</text>
<text x="121.9" y="185.6">TP_GND</text>
<text x="122.2" y="181.8">TP_3.3V</text>
<text x="112.1" y="189">GND</text>
</g>
<text font-size="1.8" fill="#c90d0c" x="175.4" y="106.3">nRF52840</text>
<g font-size="1.6" fill="#808080">
<text x="42" y="30.8">A1</text>
<text x="42" y="32.7">A2</text>
<text x="42" y="34.6">B1</text>
<text x="47.4" y="31.7">INT</text>
<text x="47.4" y="33.5">IN</text>
<text x="47.4" y="35.4">SCL</text>
<text x="52.2" y="35.4">TS/MR</text>
<text x="53.9" y="31.7">SDA</text>
<text x="54.2" y="33.5">BAT</text>
<text x="60.6" y="30.8">C1</text>
<text x="60.6" y="32.7">C2</text>
<text x="60.6" y="34.6">D1</text>
<text x="26.6" y="39.8" transform="rotate(-90 26.6 39.8)">1</text>
<text x="26.6" y="36.5" transform="rotate(-90 26.6 36.5)">2</text>
<text x="42" y="36.5">B2</text>
<text x="47.4" y="37.3">SYS</text>
<text x="53.6" y="37.3">GND</text>
<text x="60.6" y="36.5">D2</text>
<text x="67.1" y="36.9" transform="rotate(-90 67.1 36.9)">2</text>
<text x="71.8" y="39.8" transform="rotate(-90 71.8 39.8)">1</text>
<text x="71.8" y="36.5" transform="rotate(-90 71.8 36.5)">2</text>
<text x="67.1" y="46.9" transform="rotate(-90 67.1 46.9)">1</text>
<text x="112.2" y="65.6" transform="rotate(-90 112.2 65.6)">1</text>
<text x="112.2" y="68.9" transform="rotate(-90 112.2 68.9)">2</text>
<text x="48.7" y="78.8">1</text>
<text x="60.6" y="78.8">2</text>
<text x="162.9" y="79.2" transform="rotate(-90 162.9 79.2)">P$B1</text>
<text x="164.8" y="79.2" transform="rotate(-90 164.8 79.2)">P$B3</text>
<text x="166.7" y="79.2" transform="rotate(-90 166.7 79.2)">P$B5</text>
<text x="168.5" y="79.2" transform="rotate(-90 168.5 79.2)">P$B7</text>
<text x="170.4" y="79.2" transform="rotate(-90 170.4 79.2)">P$A8</text>
<text x="172.3" y="79.2" transform="rotate(-90 172.3 79.2)">P$B9</text>
<text x="174.2" y="79.2" transform="rotate(-90 174.2 79.2)">P$A10</text>
<text x="176.1" y="79.2" transform="rotate(-90 176.1 79.2)">P$B11</text>
<text x="177.9" y="79.2" transform="rotate(-90 177.9 79.2)">P$A12</text>
<text x="179.8" y="79.2" transform="rotate(-90 179.8 79.2)">P$B13</text>
<text x="181.7" y="79.2" transform="rotate(-90 181.7 79.2)">P$A14</text>
<text x="183.6" y="79.2" transform="rotate(-90 183.6 79.2)">P$B15</text>
<text x="185.4" y="79.2" transform="rotate(-90 185.4 79.2)">P$A16</text>
<text x="187.3" y="79.2" transform="rotate(-90 187.3 79.2)">P$B17</text>
<text x="189.2" y="79.2" transform="rotate(-90 189.2 79.2)">P$A18</text>
<text x="191.1" y="79.2" transform="rotate(-90 191.1 79.2)">P$B19</text>
<text x="193" y="79.2" transform="rotate(-90 193 79.2)">P$A20</text>
<text x="194.8" y="79.2" transform="rotate(-90 194.8 79.2)">P$A22</text>
<text x="245.6" y="82.5" transform="rotate(-90 245.6 82.5)">3</text>
<text x="248" y="82.5">4</text>
<text x="36" y="87.2" transform="rotate(-90 36 87.2)">1</text>
<text x="163.7" y="86" transform="rotate(-90 163.7 86)">VDD</text>
<text x="165.6" y="86.1" transform="rotate(-90 165.6 86.1)">DCC</text>
<text x="167.5" y="86.9" transform="rotate(-90 167.5 86.9)">DEC4</text>
<text x="169.4" y="85.8" transform="rotate(-90 169.4 85.8)">VSS</text>
<text x="182.5" y="86.8" transform="rotate(-90 182.5 86.8)">P1.15</text>
<text x="184.4" y="86.8" transform="rotate(-90 184.4 86.8)">P1.14</text>
<text x="186.3" y="86.8" transform="rotate(-90 186.3 86.8)">P1.13</text>
<text x="188.1" y="86.8" transform="rotate(-90 188.1 86.8)">P1.12</text>
<text x="190" y="86.9" transform="rotate(-90 190 86.9)">DEC2</text>
<text x="191.9" y="86.7" transform="rotate(-90 191.9 86.7)">P1.11</text>
<text x="193.8" y="86.8" transform="rotate(-90 193.8 86.8)">P1.10</text>
<text x="195.7" y="86" transform="rotate(-90 195.7 86)">VDD</text>
<text x="199.7" y="89">XC2</text>
<text x="206.2" y="88.2">P$A23</text>
<text x="245.6" y="85.8" transform="rotate(-90 245.6 85.8)">1</text>
<text x="248" y="84.4">2</text>
<text x="36" y="90.5" transform="rotate(-90 36 90.5)">2</text>
<text x="40.1" y="91.9">A1</text>
<text x="40.1" y="93.8">A2</text>
<text x="40.1" y="95.7">A3</text>
<text x="45.6" y="92.7">EN</text>
<text x="45.6" y="94.6">VIN_1</text>
<text x="52.7" y="92.7">PGND_2</text>
<text x="55.9" y="94.6">SCL</text>
<text x="62.5" y="91.9">C3</text>
<text x="62.5" y="93.8">D1</text>
<text x="62.5" y="95.7">D2</text>
<text x="69.4" y="93.8">2</text>
<text x="79.4" y="93.8">1</text>
<text x="148" y="95.7">P$G1</text>
<text x="148.1" y="90">P$C1</text>
<text x="148.1" y="91.9">P$D2</text>
<text x="148.2" y="93.8">P$F2</text>
<text x="155.5" y="90.9">DEC1</text>
<text x="155.5" y="92.7">P0.00/XL1</text>
<text x="155.5" y="94.6">P0.01/XL2</text>
<text x="171.2" y="90.7" transform="rotate(-90 171.2 90.7)">P0.31/AIN7</text>
<text x="173.1" y="90.7" transform="rotate(-90 173.1 90.7)">P0.30/AIN6</text>
<text x="175" y="90.7" transform="rotate(-90 175 90.7)">P0.29/AIN5</text>
<text x="176.9" y="90.7" transform="rotate(-90 176.9 90.7)">P0.28/AIN4</text>
<text x="178.8" y="90.7" transform="rotate(-90 178.8 90.7)">P0.02/AIN0</text>
<text x="180.6" y="90.7" transform="rotate(-90 180.6 90.7)">P0.03/AIN1</text>
<text x="198.5" y="94.6">DEC6</text>
<text x="198.5" y="92.7">DEC3</text>
<text x="199.7" y="90.9">XC1</text>
<text x="206.2" y="95.7">P$F23</text>
<text x="206.2" y="93.8">P$E24</text>
<text x="206.2" y="91.9">P$D23</text>
<text x="206.2" y="90">P$B24</text>
<text x="40.1" y="97.6">B1</text>
<text x="40.1" y="99.4">B2</text>
<text x="40.1" y="101.3">B3</text>
<text x="45.6" y="96.5">VIN_2</text>
<text x="45.6" y="98.4">VSEL</text>
<text x="45.6" y="100.3">SW1_1</text>
<text x="53.8" y="96.5">SW2_1</text>
<text x="53.8" y="98.4">SW2_2</text>
<text x="55.8" y="100.3">SDA</text>
<text x="62.5" y="97.6">D3</text>
<text x="62.5" y="99.4">E1</text>
<text x="62.5" y="101.3">E2</text>
<text x="69.4" y="99.4">2</text>
<text x="79.4" y="99.4">1</text>
<text x="148.1" y="97.6">P$H2</text>
<text x="148.2" y="101.3">P$K2</text>
<text x="148.4" y="99.4">P$J1</text>
<text x="155.5" y="96.5">P0.26</text>
<text x="155.5" y="98.4">P0.27</text>
<text x="155.5" y="100.3">P0.04/AIN2</text>
<text x="194" y="100.3">P0.10/NFC2</text>
<text x="196.7" y="96.5">VSS_PA</text>
<text x="199.6" y="98.4">ANT</text>
<text x="206.2" y="97.6">P$H23</text>
<text x="206.2" y="101.3">P$L24</text>
<text x="206.2" y="99.4">P$J24</text>
<text x="274.2" y="97.6">1</text>
<text x="274.2" y="99.4">2</text>
<text x="278.6" y="98.4">FEED</text>
<text x="278.6" y="100.3">NC</text>
<text x="40.1" y="103.2">C1</text>
<text x="40.1" y="105.1">C2</text>
<text x="45.6" y="102.1">SW1_2</text>
<text x="45.6" y="104">AGND</text>
<text x="45.6" y="105.9">PGND_1</text>
<text x="52.8" y="102.1">VOUT_1</text>
<text x="52.8" y="104">VOUT_2</text>
<text x="62.5" y="103.2">E3</text>
<text x="147.9" y="105.1">P$M2</text>
<text x="148.1" y="106.9">P$N1</text>
<text x="148.3" y="103.2">P$L1</text>
<text x="155.5" y="102.1">P0.05/AIN3</text>
<text x="155.5" y="104">P0.06</text>
<text x="155.5" y="105.9">P0.07</text>
<text x="155.5" y="107.8">P0.08</text>
<text x="194" y="102.1">P0.09/NFC1</text>
<text x="198.5" y="104">DEC5</text>
<text x="198.6" y="107.8">P1.06</text>
<text x="198.6" y="105.9">P1.07</text>
<text x="206.2" y="106.9">P$R24</text>
<text x="206.2" y="105.1">P$P23</text>
<text x="206.2" y="103.2">P$N24</text>
<text x="148.1" y="110.7">P$R1</text>
<text x="148.2" y="108.8">P$P2</text>
<text x="148.2" y="112.6">P$T2</text>
<text x="155.5" y="109.7">P1.08</text>
<text x="155.5" y="111.5">P1.09</text>
<text x="155.5" y="113.4">P0.11</text>
<text x="198.6" y="113.4">P1.03</text>
<text x="198.6" y="111.5">P1.04</text>
<text x="198.6" y="109.6">P1.05</text>
<text x="206.2" y="112.6">P$V23</text>
<text x="206.2" y="110.7">P$U24</text>
<text x="206.2" y="108.8">P$T23</text>
<text x="147.7" y="116.3">P$W1</text>
<text x="148.1" y="114.5">P$U1</text>
<text x="148.2" y="118.2">P$Y2</text>
<text x="155.5" y="117.2">VDD</text>
<text x="155.5" y="115.3">P0.12</text>
<text x="155.5" y="119">VDDH</text>
<text x="197.4" y="119">SWDIO</text>
<text x="198.6" y="117.2">P1.01</text>
<text x="198.6" y="115.3">P1.02</text>
<text x="206.2" y="118.2">P$AC24</text>
<text x="206.2" y="116.3">P$Y23</text>
<text x="206.2" y="114.5">P$W24</text>
<text x="36.7" y="124.8">1</text>
<text x="46.7" y="124.8">2</text>
<text x="147" y="122">P$AC5</text>
<text x="147.1" y="120.1">P$AB2</text>
<text x="155.5" y="120.9">DCCH</text>
<text x="155.5" y="122.8">DEC3V3</text>
<text x="196" y="120.9">SWDCLK</text>
<text x="199.4" y="122.8">VDD</text>
<text x="206.2" y="120.1">P$AA24</text>
<text x="206.2" y="122">P$AD23</text>
<text x="36.5" y="129.5">1</text>
<text x="46.5" y="129.5">2</text>
<text x="163.7" y="129.9" transform="rotate(-90 163.7 129.9)">VBUS</text>
<text x="165.6" y="129.9" transform="rotate(-90 165.6 129.9)">D-</text>
<text x="167.5" y="129.9" transform="rotate(-90 167.5 129.9)">D+</text>
<text x="169.4" y="129.9" transform="rotate(-90 169.4 129.9)">P0.13</text>
<text x="171.2" y="129.9" transform="rotate(-90 171.2 129.9)">P0.14</text>
<text x="173.1" y="129.9" transform="rotate(-90 173.1 129.9)">P0.15</text>
<text x="175" y="129.9" transform="rotate(-90 175 129.9)">P0.16</text>
<text x="176.9" y="129.9" transform="rotate(-90 176.9 129.9)">P0.17</text>
<text x="178.8" y="129.9" transform="rotate(-90 178.8 129.9)">P0.18/RESET</text>
<text x="180.6" y="129.9" transform="rotate(-90 180.6 129.9)">VDD</text>
<text x="182.5" y="129.9" transform="rotate(-90 182.5 129.9)">P0.19</text>
<text x="184.4" y="129.9" transform="rotate(-90 184.4 129.9)">P0.20</text>
<text x="186.3" y="129.9" transform="rotate(-90 186.3 129.9)">P0.21</text>
<text x="188.2" y="129.9" transform="rotate(-90 188.2 129.9)">P0.22</text>
<text x="190" y="129.9" transform="rotate(-90 190 129.9)">P0.23</text>
<text x="191.9" y="129.9" transform="rotate(-90 191.9 129.9)">P0.24</text>
<text x="193.8" y="129.9" transform="rotate(-90 193.8 129.9)">P0.25</text>
<text x="195.6" y="130.3">VSS_PAD</text>
<text x="195.7" y="129.9" transform="rotate(-90 195.7 129.9)">P1.00</text>
<text x="162.9" y="138.4" transform="rotate(-90 162.9 138.4)">P$AD2</text>
<text x="164.8" y="138.4" transform="rotate(-90 164.8 138.4)">P$AD4</text>
<text x="166.7" y="138.4" transform="rotate(-90 166.7 138.4)">P$AD6</text>
<text x="168.5" y="138.4" transform="rotate(-90 168.5 138.4)">P$AD8</text>
<text x="170.4" y="138.4" transform="rotate(-90 170.4 138.4)">P$AC9</text>
<text x="172.3" y="139.3" transform="rotate(-90 172.3 139.3)">P$AD10</text>
<text x="174.2" y="139.2" transform="rotate(-90 174.2 139.2)">P$AC11</text>
<text x="176.1" y="139.3" transform="rotate(-90 176.1 139.3)">P$AD12</text>
<text x="177.9" y="139.3" transform="rotate(-90 177.9 139.3)">P$AC13</text>
<text x="179.8" y="139.3" transform="rotate(-90 179.8 139.3)">P$AD14</text>
<text x="181.7" y="139.3" transform="rotate(-90 181.7 139.3)">P$AC15</text>
<text x="183.6" y="139.3" transform="rotate(-90 183.6 139.3)">P$AD16</text>
<text x="185.4" y="139.3" transform="rotate(-90 185.4 139.3)">P$AC17</text>
<text x="187.3" y="139.3" transform="rotate(-90 187.3 139.3)">P$AD18</text>
<text x="189.2" y="139.3" transform="rotate(-90 189.2 139.3)">P$AC19</text>
<text x="191.1" y="139.3" transform="rotate(-90 191.1 139.3)">P$AD20</text>
<text x="193" y="139.3" transform="rotate(-90 193 139.3)">P$AC21</text>
<text x="194.8" y="139.3" transform="rotate(-90 194.8 139.3)">P$AD22</text>
<text x="241.4" y="155.8">1</text>
<text x="253.2" y="155.8">2</text>
<text x="53" y="157.2" transform="rotate(-90 53 157.2)">6</text>
<text x="54.8" y="157.2" transform="rotate(-90 54.8 157.2)">5</text>
<text x="241.4" y="157.7">3</text>
<text x="241.4" y="159.6">5</text>
<text x="245.7" y="156.6">1</text>
<text x="245.7" y="158.5">3</text>
<text x="245.7" y="160.4">5</text>
<text x="248.9" y="156.6">2</text>
<text x="248.9" y="158.5">4</text>
<text x="248.9" y="160.4">6</text>
<text x="253.2" y="157.7">4</text>
<text x="253.2" y="159.6">6</text>
<text x="41.2" y="162.4">7</text>
<text x="41.2" y="164.3">8</text>
<text x="41.2" y="166.1">9</text>
<text x="45.6" y="163.2">VDD</text>
<text x="45.6" y="165.1">GNDIO</text>
<text x="45.6" y="167">GND</text>
<text x="53.8" y="164.1" transform="rotate(-90 53.8 164.1)">INT2</text>
<text x="55.7" y="164.1" transform="rotate(-90 55.7 164.1)">INT1</text>
<text x="57.8" y="165.1">VDDIO</text>
<text x="58.5" y="163.2">ASDA</text>
<text x="59.5" y="167">SDX</text>
<text x="66.2" y="166.1">2</text>
<text x="66.2" y="164.3">3</text>
<text x="66.2" y="162.4">4</text>
<text x="40.3" y="168">10</text>
<text x="45.6" y="168.8">CSB</text>
<text x="53.8" y="170.3" transform="rotate(-90 53.8 170.3)">ASCL</text>
<text x="55.7" y="170.3" transform="rotate(-90 55.7 170.3)">SCX</text>
<text x="59.3" y="168.8">SDO</text>
<text x="66.2" y="168">1</text>
<text x="74.1" y="168">2</text>
<text x="84.1" y="168">1</text>
<text x="53" y="175.4" transform="rotate(-90 53 175.4)">11</text>
<text x="54.8" y="175.5" transform="rotate(-90 54.8 175.5)">12</text>
</g>
<g font-size="1.3" fill="#808080">
<text x="17.4" y="33.4">VBUS/2.6D</text>
<text x="29.3" y="31.6">PMIC_INT</text>
<text x="29.7" y="35.3">SCL/2.4C</text>
<text x="64.5" y="31.6">SDA/2.4C</text>
<text x="74.8" y="33.5">VBAT/2.5C</text>
<text x="31.6" y="37.2">VREG</text>
<text x="141.1" y="55.5" transform="rotate(-90 141.1 55.5)">3V3/2.4A</text>
<text x="203.6" y="66.3">3V3/2.4A</text>
<text x="171.1" y="72.4" transform="rotate(-90 171.1 72.4)">P0.31</text>
<text x="173" y="72.4" transform="rotate(-90 173 72.4)">P0.30</text>
<text x="174.9" y="72.4" transform="rotate(-90 174.9 72.4)">P0.29</text>
<text x="176.8" y="72.4" transform="rotate(-90 176.8 72.4)">P0.28</text>
<text x="178.7" y="72.4" transform="rotate(-90 178.7 72.4)">SCK/2.2D</text>
<text x="180.5" y="72.4" transform="rotate(-90 180.5 72.4)">MOSI/2.2D</text>
<text x="182.4" y="72.4" transform="rotate(-90 182.4 72.4)">P1.15</text>
<text x="184.3" y="72.4" transform="rotate(-90 184.3 72.4)">P1.14</text>
<text x="186.2" y="72.4" transform="rotate(-90 186.2 72.4)">P1.13</text>
<text x="188.1" y="72.4" transform="rotate(-90 188.1 72.4)">P1.12</text>
<text x="191.8" y="72.4" transform="rotate(-90 191.8 72.4)">P1.11</text>
<text x="193.7" y="72.4" transform="rotate(-90 193.7 72.4)">P1.10</text>
<text x="42.4" y="79.5">LX1</text>
<text x="67.3" y="79.5">LX2</text>
<text x="21.3" y="92.6">VREG</text>
<text x="84.2" y="94.5">SCL/2.4C</text>
<text x="212" y="94.1">DEC4_6</text>
<text x="33" y="100.2">LX1</text>
<text x="67.3" y="96.4">LX2</text>
<text x="84.2" y="100.2">SDA/2.4C</text>
<text x="141.9" y="96.4">P0.26</text>
<text x="141.9" y="98.3">P0.27</text>
<text x="141.9" y="100.2">P0.04</text>
<text x="213" y="100.2">ALERT/2.5C</text>
<text x="74.8" y="103.9">3V3/2.4A</text>
<text x="136.9" y="102">EPD_CS/2.2D</text>
<text x="139.3" y="107.7">IMU_INT1</text>
<text x="139.5" y="103.9">SDA/2.4C</text>
<text x="139.6" y="105.8">SCL/2.4C</text>
<text x="213" y="107.7">P1.06</text>
<text x="213" y="105.8">P1.07</text>
<text x="213" y="102">P0.09</text>
<text x="31.6" y="111.4">3V3/2.4A</text>
<text x="139.2" y="113.3">PMIC_INT</text>
<text x="139.3" y="109.6">IMU_INT2</text>
<text x="141.9" y="111.4">P1.09</text>
<text x="213" y="113.3">P1.03</text>
<text x="213" y="111.4">P1.04</text>
<text x="213" y="109.6">P1.05</text>
<text x="31.6" y="117.1">VREG</text>
<text x="121.1" y="117.1">3V3/2.4A</text>
<text x="134.9" y="115.2">HAPTIC_EN/2.6A</text>
<text x="213" y="119">SWDIO</text>
<text x="213" y="117.1">P1.01/2.4B</text>
<text x="213" y="115.2">P1.02/2.8C</text>
<text x="24.3" y="125.5">3V3/2.4A</text>
<text x="55.1" y="125.5">SCL/2.4C</text>
<text x="213" y="120.8">SWDCLK</text>
<text x="229.9" y="122.7">3V3/2.4A</text>
<text x="55.1" y="130.2">SDA/2.4C</text>
<text x="145.2" y="141.5">VBUS/2.6D</text>
<text x="182.4" y="143.5" transform="rotate(-90 182.4 143.5)">P0.19</text>
<text x="184.3" y="143.5" transform="rotate(-90 184.3 143.5)">P0.20</text>
<text x="186.2" y="143.5" transform="rotate(-90 186.2 143.5)">P0.21</text>
<text x="188.1" y="143.5" transform="rotate(-90 188.1 143.5)">P0.22</text>
<text x="189.9" y="143.5" transform="rotate(-90 189.9 143.5)">P0.23</text>
<text x="191.8" y="143.5" transform="rotate(-90 191.8 143.5)">P0.24</text>
<text x="193.7" y="143.5" transform="rotate(-90 193.7 143.5)">P0.25</text>
<text x="195.6" y="143.2" transform="rotate(-90 195.6 143.2)">SWO</text>
<text x="165.5" y="144.6" transform="rotate(-90 165.5 144.6)">D-/2.7D</text>
<text x="167.4" y="144.9" transform="rotate(-90 167.4 144.9)">D+/2.7D</text>
<text x="169.3" y="146.7" transform="rotate(-90 169.3 146.7)">P0.13/2.6C</text>
<text x="171.1" y="146.7" transform="rotate(-90 171.1 146.7)">P0.14/2.7C</text>
<text x="173" y="148.6" transform="rotate(-90 173 148.6)">EPD_DC/2.2D</text>
<text x="174.9" y="149.3" transform="rotate(-90 174.9 149.3)">EPD_RST/2.2D</text>
<text x="178.7" y="144.5" transform="rotate(-90 178.7 144.5)">RESET</text>
<text x="53.7" y="150.4" transform="rotate(-90 53.7 150.4)">IMU_INT2</text>
<text x="55.6" y="150.4" transform="rotate(-90 55.6 150.4)">IMU_INT1</text>
<text x="161.5" y="154.7">3V3/2.4A</text>
<text x="176.8" y="150.2" transform="rotate(-90 176.8 150.2)">EPD_BUSY/2.2D</text>
<text x="231.1" y="156.5">3V3/2.4A</text>
<text x="259" y="158.4">SWDCLK</text>
<text x="259" y="156.5">SWDIO</text>
<text x="259" y="160.3">RESET</text>
<text x="16.8" y="163.1">3V3/2.4A</text>
<text x="70.1" y="165">3V3/2.4A</text>
<text x="70.1" y="166.9">SDA/2.4C</text>
<text x="110.2" y="166.9">SWO</text>
<text x="108.9" y="170.6">SWDIO</text>
<text x="107.7" y="174.4">SWDCLK</text>
<text x="109" y="178.1">RESET</text>
<text x="55.6" y="185.3" transform="rotate(-90 55.6 185.3)">SCL/2.4C</text>
<text x="108" y="181.9">3V3/2.4A</text>
</g>
</svg>
